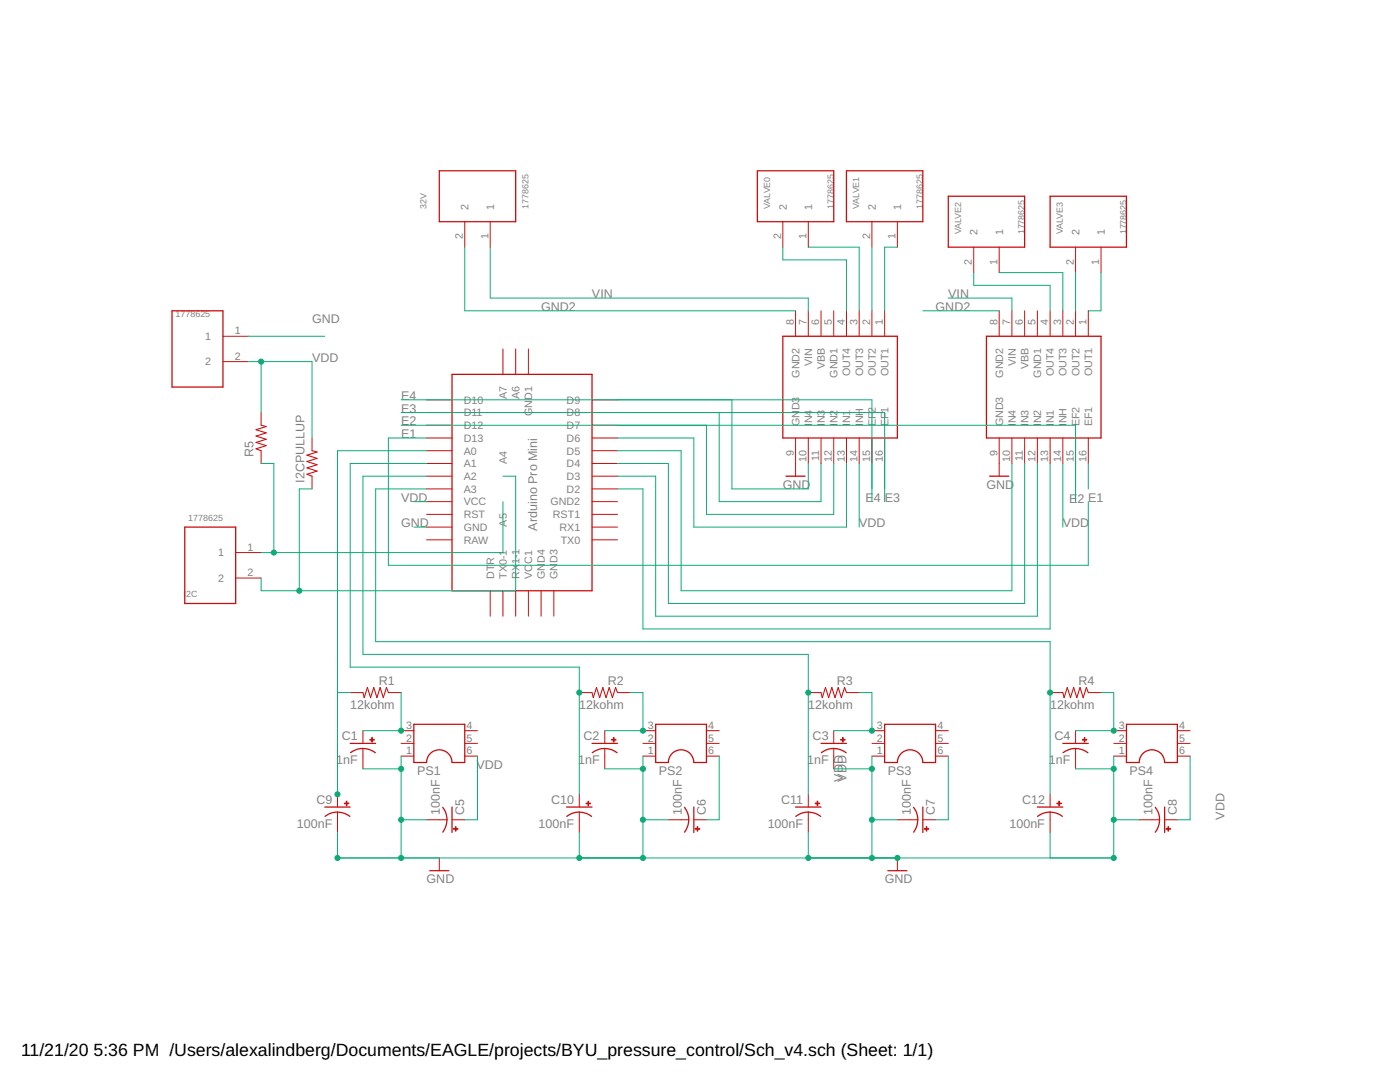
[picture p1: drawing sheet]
<svg xmlns="http://www.w3.org/2000/svg" width="279mm" height="216mm" viewBox="0 0 279 216" stroke-linecap="round" stroke-linejoin="round" font-family="sans-serif">
<g fill="none" stroke="#c90d0c" stroke-width=".25">
<path d="M87.7 34.1h15.2v10.1h-15.2zM151.2 34.1h15.2v10.1h-15.2zM168.9 34.1h15.3v10.1h-15.3zM189.3 39.2h15.2v10.1h-15.2zM209.6 39.2h15.2v10.1h-15.2zM34.3 62h10.2v15.2h-10.2zM90.2 74.7h28v43.2h-28zM156.2 67.1h22.9v20.3h-22.9zM196.9 67.1h22.8v20.3h-22.8zM156.9 95h3.8M197.5 95h3.8M36.9 105.2h10.1v15.2h-10.1z"/>
<path d="M69.9 148.3h5.1M70 150.2a4 4 0 0 1 4.9 0M82.6 144.5h10.2v7.6h-2.6a2.54 2.54 0 0 0-2.5-2.5 2.54 2.54 0 0 0-2.6 2.5h-2.5zM118.2 148.3h5M118.2 150.2a4 4 0 0 1 4.9 0M130.9 144.5h10.1v7.6h-2.5a2.54 2.54 0 0 0-2.6-2.5 2.54 2.54 0 0 0-2.5 2.5h-2.5zM163.9 148.3h5M163.9 150.2a4 4 0 0 1 5 0M176.6 144.5h10.1v7.6h-2.5a2.54 2.54 0 0 0-2.6-2.5 2.54 2.54 0 0 0-2.5 2.5h-2.5zM212.1 148.3h5.1M212.2 150.2a4 4 0 0 1 4.9 0M224.8 144.5h10.2v7.6h-2.6a2.54 2.54 0 0 0-2.5-2.5 2.54 2.54 0 0 0-2.5 2.5h-2.6z"/>
<path d="M64.8 161h5.1M64.9 162.9a4 4 0 0 1 4.9 0M85.8 173.7h3.8M88.3 161.1a4 4 0 0 1 .1 5M90.2 161v5.1M113.1 161h5.1M113.1 162.9a4 4 0 0 1 5 0M136.6 161.1a4 4 0 0 1 0 5M138.5 161v5.1M158.8 161h5.1M158.8 162.9a4 4 0 0 1 5 0M177.2 173.7h3.8"/>
<path d="M182.3 161.1a4 4 0 0 1 0 5M184.2 161v5.1M207 161h5.1M207.1 162.9a4 4 0 0 1 4.9 0M230.6 161.1a4 4 0 0 1 0 5M232.4 161v5.1"/>
</g>
<g fill="none" stroke="#c90d0c" stroke-width=".2">
<path d="M92.8 44.2v5.1M97.8 44.2v5.1M156.2 44.2v5.1M161.3 44.2v5.1M174 44.2v5.1M179.1 44.2v5.1M194.3 49.3v5.1M199.4 49.3v5.1M214.7 49.3v5.1M219.7 49.3v5.1M44.5 67.1h5.1M44.5 72.2h5.1"/>
<path d="M85.1 79.8h5.1M100.4 69.6v5.1M102.9 69.6v5.1M105.5 69.6v5.1M118.2 79.8h5M158.8 62v5.1M161.3 62v5.1M163.9 62v5.1M166.4 62v5.1M168.9 62v5.1M171.5 62v5.1M174 62v5.1"/>
<path d="M176.6 62v5.1M199.4 62v5.1M202 62v5.1M204.5 62v5.1M207 62v5.1M209.6 62v5.1M212.1 62v5.1M214.7 62v5.1M217.2 62v5.1M52.1 82.3v2.6M52.1 89.9v2.6M62.3 87.4v2.5"/>
<path d="M62.3 95v2.6M85.1 97.6h5.1M85.1 95h5.1M85.1 92.5h5.1M85.1 89.9h5.1M85.1 87.4h5.1M85.1 84.9h5.1M85.1 82.3h5.1M118.2 97.6h5M118.2 95h5M118.2 92.5h5M118.2 89.9h5"/>
<path d="M118.2 87.4h5M118.2 84.9h5M118.2 82.3h5M158.8 87.4v7.6M161.3 87.4v5.1M163.9 87.4v5.1M166.4 87.4v5.1M168.9 87.4v5.1M171.5 87.4v5.1M174 87.4v5.1M176.6 87.4v5.1M199.4 87.4v7.6"/>
<path d="M202 87.4v5.1M204.5 87.4v5.1M207 87.4v5.1M209.6 87.4v5.1M212.1 87.4v5.1M214.7 87.4v5.1M217.2 87.4v5.1M47 110.3h5.1M47 115.3h5.1M85.1 107.7h5.1M85.1 105.2h5.1M85.1 102.6h5.1"/>
<path d="M85.1 100.1h5.1M97.8 117.9v5.1M100.4 117.9v5.1M102.9 117.9v5.1M105.5 117.9v5.1M108 117.9v5.1M110.5 117.9v5.1M118.2 107.7h5M118.2 105.2h5M118.2 102.6h5M118.2 100.1h5M69.9 138.2h2.5"/>
<path d="M77.5 138.2h2.6M115.6 138.2h2.6M123.2 138.2h2.6M161.3 138.2h2.6M168.9 138.2h2.6M209.6 138.2h2.5M217.2 138.2h2.5M67.4 158.5v2.5M72.4 145.8v2.5M72.4 149.4v4M80.1 150.9h2.5M80.1 148.3h2.5"/>
<path d="M80.1 145.8h2.5M92.8 150.9h2.5M92.8 148.3h2.5M92.8 145.8h2.5M115.6 158.5v2.5M120.7 145.8v2.5M120.7 149.4v4M128.3 150.9h2.6M128.3 148.3h2.6M128.3 145.8h2.6M141 150.9h2.5M141 148.3h2.5"/>
<path d="M141 145.8h2.5M161.3 158.5v2.5M166.4 145.8v2.5M166.4 149.4v4M174 150.9h2.6M174 148.3h2.6M174 145.8h2.6M186.7 150.9h2.6M186.7 148.3h2.6M186.7 145.8h2.6M209.6 158.5v2.5M214.7 145.8v2.5"/>
<path d="M214.7 149.4v4M222.3 150.9h2.5M222.3 148.3h2.5M222.3 145.8h2.5M235 150.9h2.5M235 148.3h2.5M235 145.8h2.5M67.4 162.1v4M85.1 163.6h4.1M87.7 171.2v2.5M90.2 163.6h2.6M115.6 162.1v4"/>
<path d="M133.4 163.6h4.1M138.5 163.6h2.5M161.3 162.1v4M179.1 163.6h4.1M179.1 171.2v2.5M184.2 163.6h2.5M209.6 162.1v4M227.4 163.6h4M232.4 163.6h2.6"/>
</g>
<g fill="#c90d0c" stroke="#c90d0c" stroke-width=".2">
<path d="M73.8 147.6h.9v.1h-.9z"/>
<path d="M74.2 147.2h.1v.9h-.1z"/>
<path d="M122 147.6h.9v.1h-.9z"/>
<path d="M122.4 147.2h.2v.9h-.2z"/>
<path d="M167.8 147.6h.9v.1h-.9z"/>
<path d="M168.1 147.2h.2v.9h-.2z"/>
<path d="M216 147.6h.9v.1h-.9z"/>
<path d="M216.4 147.2h.1v.9h-.1z"/>
<path d="M90.9 165h.1v.8h-.1z"/>
<path d="M90.5 165.3h.9v.2h-.9z"/>
<path d="M139.1 165h.2v.8h-.2z"/>
<path d="M138.7 165.3h.9v.2h-.9z"/>
<path d="M184.8 165h.2v.8h-.2z"/>
<path d="M184.5 165.3h.9v.2h-.9z"/>
<path d="M233.1 165h.1v.8h-.1z"/>
<path d="M232.7 165.3h.9v.2h-.9z"/>
<path d="M68.7 160.3h.9v.1h-.9z"/>
<path d="M69.1 159.9h.1v.9h-.1z"/>
<path d="M117 160.3h.9v.1h-.9z"/>
<path d="M117.3 159.9h.2v.9h-.2z"/>
<path d="M162.7 160.3h.9v.1h-.9z"/>
<path d="M163.1 159.9h.1v.9h-.1z"/>
<path d="M210.9 160.3h.9v.1h-.9z"/>
<path d="M211.3 159.9h.1v.9h-.1z"/>
</g>
<path d="M52.1 84.9l1 .2-2 .6 2 .7-2 .6 2 .7-2 .6 2 .6-2 .7 1 .3M62.3 89.9l1 .3-2 .6 2 .7-2 .6 2 .6-2 .7 2 .6-2 .6 1 .4M72.4 138.2l.3 1 .6-2 .7 2 .6-2 .6 2 .7-2 .6 2 .6-2 .4 1M118.2 138.2l.2 1 .6-2 .7 2 .6-2 .6 2 .7-2 .6 2 .7-2 .3 1M163.9 138.2l.2 1 .6-2 .7 2 .6-2 .6 2 .7-2 .6 2 .7-2 .3 1M212.1 138.2l.3 1 .6-2 .6 2 .7-2 .6 2 .6-2 .7 2 .6-2 .4 1" fill="none" stroke="#c90d0c" stroke-width=".21"/>
<g fill="none" stroke="#0dab76" stroke-width=".2">
<path d="M92.8 49.3v12.7h66M97.8 49.3v10.2h63.5v2.5M156.2 49.3v2.6h12.7v10.1M161.3 49.3h10.2v12.7M174 49.3v12.7M179.1 49.3h-2.5v12.7M189.3 59.5h12.7v2.5M194.3 54.4v2.5h15.3v5.1M199.4 54.4h12.7v7.6M214.7 54.4v7.6M219.7 54.4v7.6h-2.5M49.6 67.1h15.2"/>
<path d="M49.6 72.2h12.7v15.2M52.1 72.2v10.1M80.1 79.8h93.9v20.3M146.1 79.8v17.8h15.2v-5.1M184.2 62h15.2M52.1 92.5h2.6v17.8M62.3 97.6h-2.6v20.3M80.1 84.9h134.6v15.2M80.1 82.3h96.5v17.8M85.1 89.9h-17.7v68.6M85.1 92.5h-15.2v40.6h45.7v25.4M85.1 97.6h-10.1v30.4h134.6v30.5"/>
<path d="M85.1 95h-12.7v35.6h88.9v27.9M85.1 87.4h-7.6v25.4h139.7v-12.7M100.4 95h2.5v22.9h-50.8v-2.6M123.2 87.4h15.3v17.8h30.4v-12.7M123.2 89.9h12.7v28h66.1v-25.4M123.2 92.5h10.2v27.9h71.1v-27.9M141 84.9v17.7h25.4v-10.1M143.5 82.3v17.8h20.4v-7.6M171.5 92.5v12.7M207 92.5v30.5h-76.1v-28h-7.7M209.6 92.5v33h-81.3v-27.9h-5.1M212.1 92.5v12.7"/>
<path d="M217.2 92.5v5.1M82.6 105.2h2.5M82.6 100.1h2.5M100.4 100.1v10.2h-48.3M67.4 138.2h2.5M80.1 138.2v7.6h-7.7M125.8 138.2h2.5v7.6h-7.6M171.5 138.2h2.5v7.6h-7.6M219.7 138.2h2.6v7.6h-7.6M72.4 153.4h7.7M80.1 150.9v20.3M95.3 150.9v12.7h-2.5"/>
<path d="M120.7 153.4h7.6M128.3 150.9v20.3M143.5 150.9v12.7h-2.5M166.4 153.4h7.6M174 150.9v20.3M189.3 150.9v12.7h-2.6M214.7 153.4h7.6M222.3 150.9v20.3h-154.9v-5.1M237.5 150.9v12.7h-2.5M80.1 163.6h5M115.6 166.1v5.1M128.3 163.6h5.1"/>
<path d="M161.3 166.1v5.1M174 163.6h5.1M209.6 166.1v5.1M222.3 163.6h5.1"/>
</g>
<g fill="#0dab76" stroke="#0dab76" stroke-width=".2">
<circle cx="128.3" cy="163.6" r=".51"/>
<circle cx="67.4" cy="171.2" r=".51"/>
<circle cx="128.3" cy="171.2" r=".51"/>
<circle cx="174" cy="171.2" r=".51"/>
<circle cx="174" cy="153.4" r=".51"/>
<circle cx="222.3" cy="153.4" r=".51"/>
<circle cx="174" cy="163.6" r=".51"/>
<circle cx="222.3" cy="163.6" r=".51"/>
<circle cx="222.3" cy="171.2" r=".51"/>
<circle cx="161.3" cy="171.2" r=".51"/>
<circle cx="115.6" cy="171.2" r=".51"/>
<circle cx="179.1" cy="171.2" r=".51"/>
<circle cx="80.1" cy="153.4" r=".51"/>
<circle cx="80.1" cy="171.2" r=".51"/>
<circle cx="80.1" cy="163.6" r=".51"/>
<circle cx="128.3" cy="153.4" r=".51"/>
<circle cx="80.1" cy="145.8" r=".51"/>
<circle cx="128.3" cy="145.8" r=".51"/>
<circle cx="174" cy="145.8" r=".51"/>
<circle cx="222.3" cy="145.8" r=".51"/>
<circle cx="59.7" cy="117.9" r=".51"/>
<circle cx="52.1" cy="72.2" r=".51"/>
<circle cx="161.3" cy="138.2" r=".51"/>
<circle cx="209.6" cy="138.2" r=".51"/>
<circle cx="67.4" cy="158.5" r=".51"/>
<circle cx="115.6" cy="138.2" r=".51"/>
<circle cx="54.7" cy="110.3" r=".51"/>
</g>
<g font-size="3.5">
<text x="4.2" y="210.7">11/21/20</text>
<text x="18.7" y="210.7">5:36 PM /Users/alexalindberg/Documents/EAGLE/projects/BYU_pressure_control/Sch_v4.sch (Sheet: 1/1)</text>
</g>
<g font-size="2.5" fill="#808080">
<text x="118.1" y="59.5">VIN</text>
<text x="189.3" y="59.5">VIN</text>
<text x="62.3" y="64.5">GND</text>
<text x="108" y="62">GND2</text>
<text x="186.7" y="62">GND2</text>
<text x="62.3" y="72.2">VDD</text>
<text x="80.1" y="82.3">E3</text>
<text x="80.1" y="79.8">E4</text>
<text x="80.1" y="87.4">E1</text>
<text x="80.1" y="84.9">E2</text>
<text x="50.6" y="91.2" transform="rotate(-90 50.6 91.2)">R5</text>
<text x="60.8" y="96.3" transform="rotate(-90 60.8 96.3)">I2CPULLUP</text>
<text x="80.1" y="100.1">VDD</text>
<text x="156.2" y="97.6">GND</text>
<text x="172.7" y="100.1">E4 E3</text>
<text x="196.9" y="97.6">GND</text>
<text x="213.4" y="100.4">E2 E1</text>
<text x="80.1" y="105.2">GND</text>
<text x="107.2" y="105.9" transform="rotate(-90 107.2 105.9)">Arduino Pro Mini</text>
<text x="171.5" y="105.2">VDD</text>
<text x="212.1" y="105.2">VDD</text>
<text x="75.6" y="136.7">R1</text>
<text x="121.3" y="136.7">R2</text>
<text x="167" y="136.7">R3</text>
<text x="215.3" y="136.7">R4</text>
<text x="69.9" y="141.5">12kohm</text>
<text x="115.6" y="141.5">12kohm</text>
<text x="161.3" y="141.5">12kohm</text>
<text x="209.6" y="141.5">12kohm</text>
<text x="68.2" y="147.7">C1</text>
<text x="116.5" y="147.7">C2</text>
<text x="162.2" y="147.7">C3</text>
<text x="210.4" y="147.7">C4</text>
<text x="67.1" y="152.5">1nF</text>
<text x="83.2" y="154.6">PS1</text>
<text x="95.1" y="153.4">VDD</text>
<text x="115.4" y="152.5">1nF</text>
<text x="131.5" y="154.6">PS2</text>
<text x="161.1" y="152.5">1nF</text>
<text x="168.2" y="156" transform="rotate(-90 168.2 156)">VDD</text>
<text x="177.2" y="154.6">PS3</text>
<text x="209.3" y="152.5">1nF</text>
<text x="225.4" y="154.6">PS4</text>
<text x="63.1" y="160.4">C9</text>
<text x="110" y="160.4">C10</text>
<text x="155.9" y="160.4">C11</text>
<text x="204" y="160.4">C12</text>
<text x="59.2" y="165.2">100nF</text>
<text x="87.8" y="162.6" transform="rotate(-90 87.8 162.6)">100nF</text>
<text x="92.6" y="162.6" transform="rotate(-90 92.6 162.6)">C5</text>
<text x="107.5" y="165.2">100nF</text>
<text x="136" y="162.6" transform="rotate(-90 136 162.6)">100nF</text>
<text x="140.9" y="162.6" transform="rotate(-90 140.9 162.6)">C6</text>
<text x="153.2" y="165.2">100nF</text>
<text x="181.8" y="162.6" transform="rotate(-90 181.8 162.6)">100nF</text>
<text x="186.6" y="162.6" transform="rotate(-90 186.6 162.6)">C7</text>
<text x="201.5" y="165.2">100nF</text>
<text x="230" y="162.6" transform="rotate(-90 230 162.6)">100nF</text>
<text x="234.8" y="162.6" transform="rotate(-90 234.8 162.6)">C8</text>
<text x="244.4" y="163.6" transform="rotate(-90 244.4 163.6)">VDD</text>
<text x="85.1" y="176.3">GND</text>
<text x="176.6" y="176.3">GND</text>
</g>
<g font-size="2.1" fill="#808080">
<text x="93.5" y="41.9" transform="rotate(-90 93.5 41.9)">2</text>
<text x="98.6" y="41.9" transform="rotate(-90 98.6 41.9)">1</text>
<text x="157" y="41.9" transform="rotate(-90 157 41.9)">2</text>
<text x="162.1" y="41.9" transform="rotate(-90 162.1 41.9)">1</text>
<text x="174.8" y="41.9" transform="rotate(-90 174.8 41.9)">2</text>
<text x="179.9" y="41.9" transform="rotate(-90 179.9 41.9)">1</text>
<text x="92.4" y="47.8" transform="rotate(-90 92.4 47.8)">2</text>
<text x="97.5" y="47.8" transform="rotate(-90 97.5 47.8)">1</text>
<text x="155.9" y="47.8" transform="rotate(-90 155.9 47.8)">2</text>
<text x="161" y="47.8" transform="rotate(-90 161 47.8)">1</text>
<text x="173.7" y="47.8" transform="rotate(-90 173.7 47.8)">2</text>
<text x="178.7" y="47.8" transform="rotate(-90 178.7 47.8)">1</text>
<text x="195.1" y="47" transform="rotate(-90 195.1 47)">2</text>
<text x="200.2" y="47" transform="rotate(-90 200.2 47)">1</text>
<text x="215.4" y="47" transform="rotate(-90 215.4 47)">2</text>
<text x="220.5" y="47" transform="rotate(-90 220.5 47)">1</text>
<text x="194" y="52.8" transform="rotate(-90 194 52.8)">2</text>
<text x="199.1" y="52.8" transform="rotate(-90 199.1 52.8)">1</text>
<text x="214.3" y="52.8" transform="rotate(-90 214.3 52.8)">2</text>
<text x="219.4" y="52.8" transform="rotate(-90 219.4 52.8)">1</text>
<text x="158.4" y="64.8" transform="rotate(-90 158.4 64.8)">8</text>
<text x="161" y="64.8" transform="rotate(-90 161 64.8)">7</text>
<text x="163.5" y="64.8" transform="rotate(-90 163.5 64.8)">6</text>
<text x="166" y="64.8" transform="rotate(-90 166 64.8)">5</text>
<text x="168.6" y="64.8" transform="rotate(-90 168.6 64.8)">4</text>
<text x="171.1" y="64.8" transform="rotate(-90 171.1 64.8)">3</text>
<text x="173.7" y="64.8" transform="rotate(-90 173.7 64.8)">2</text>
<text x="176.2" y="64.8" transform="rotate(-90 176.2 64.8)">1</text>
<text x="199.1" y="64.8" transform="rotate(-90 199.1 64.8)">8</text>
<text x="201.6" y="64.8" transform="rotate(-90 201.6 64.8)">7</text>
<text x="204.1" y="64.8" transform="rotate(-90 204.1 64.8)">6</text>
<text x="206.7" y="64.8" transform="rotate(-90 206.7 64.8)">5</text>
<text x="209.2" y="64.8" transform="rotate(-90 209.2 64.8)">4</text>
<text x="211.8" y="64.8" transform="rotate(-90 211.8 64.8)">3</text>
<text x="214.3" y="64.8" transform="rotate(-90 214.3 64.8)">2</text>
<text x="216.8" y="64.8" transform="rotate(-90 216.8 64.8)">1</text>
<text x="41" y="67.9">1</text>
<text x="46.8" y="66.7">1</text>
<text x="46.8" y="71.8">2</text>
<text x="41" y="72.9">2</text>
<text x="159.5" y="75.4" transform="rotate(-90 159.5 75.4)">GND2</text>
<text x="162.1" y="73" transform="rotate(-90 162.1 73)">VIN</text>
<text x="164.6" y="73.7" transform="rotate(-90 164.6 73.7)">VBB</text>
<text x="167.2" y="75.4" transform="rotate(-90 167.2 75.4)">GND1</text>
<text x="169.7" y="75.1" transform="rotate(-90 169.7 75.1)">OUT4</text>
<text x="172.2" y="75.1" transform="rotate(-90 172.2 75.1)">OUT3</text>
<text x="174.8" y="75.1" transform="rotate(-90 174.8 75.1)">OUT2</text>
<text x="177.3" y="75.1" transform="rotate(-90 177.3 75.1)">OUT1</text>
<text x="200.2" y="75.4" transform="rotate(-90 200.2 75.4)">GND2</text>
<text x="202.7" y="73" transform="rotate(-90 202.7 73)">VIN</text>
<text x="205.3" y="73.7" transform="rotate(-90 205.3 73.7)">VBB</text>
<text x="207.8" y="75.4" transform="rotate(-90 207.8 75.4)">GND1</text>
<text x="210.3" y="75.1" transform="rotate(-90 210.3 75.1)">OUT4</text>
<text x="212.9" y="75.1" transform="rotate(-90 212.9 75.1)">OUT3</text>
<text x="215.4" y="75.1" transform="rotate(-90 215.4 75.1)">OUT2</text>
<text x="217.9" y="75.1" transform="rotate(-90 217.9 75.1)">OUT1</text>
<text x="92.5" y="83.1">D11</text>
<text x="92.5" y="80.5">D10</text>
<text x="101.1" y="79.7" transform="rotate(-90 101.1 79.7)">A7</text>
<text x="103.7" y="79.7" transform="rotate(-90 103.7 79.7)">A6</text>
<text x="106.2" y="83" transform="rotate(-90 106.2 83)">GND1</text>
<text x="113.1" y="83.1">D8</text>
<text x="113.1" y="80.5">D9</text>
<text x="159.5" y="81.9" transform="rotate(-90 159.5 81.9)">D3</text>
<text x="92.5" y="88.2">D13</text>
<text x="92.5" y="85.6">D12</text>
<text x="113.1" y="88.2">D6</text>
<text x="113.1" y="85.6">D7</text>
<text x="159.5" y="85.1" transform="rotate(-90 159.5 85.1)">GN</text>
<text x="162.1" y="85.1" transform="rotate(-90 162.1 85.1)">I</text>
<text x="162.1" y="84.5" transform="rotate(-90 162.1 84.5)">N4</text>
<text x="164.6" y="85.1" transform="rotate(-90 164.6 85.1)">I</text>
<text x="164.6" y="84.5" transform="rotate(-90 164.6 84.5)">N3</text>
<text x="167.2" y="85.1" transform="rotate(-90 167.2 85.1)">I</text>
<text x="167.2" y="84.5" transform="rotate(-90 167.2 84.5)">N2</text>
<text x="169.7" y="85.1" transform="rotate(-90 169.7 85.1)">I</text>
<text x="169.7" y="84.5" transform="rotate(-90 169.7 84.5)">N1</text>
<text x="172.2" y="85.1" transform="rotate(-90 172.2 85.1)">I</text>
<text x="172.2" y="84.5" transform="rotate(-90 172.2 84.5)">NH</text>
<text x="174.8" y="85.1" transform="rotate(-90 174.8 85.1)">EF2</text>
<text x="177.3" y="85.1" transform="rotate(-90 177.3 85.1)">EF1</text>
<text x="200.2" y="85.1" transform="rotate(-90 200.2 85.1)">GND3</text>
<text x="202.7" y="85.1" transform="rotate(-90 202.7 85.1)">I</text>
<text x="202.7" y="84.5" transform="rotate(-90 202.7 84.5)">N4</text>
<text x="205.3" y="85.1" transform="rotate(-90 205.3 85.1)">I</text>
<text x="205.3" y="84.5" transform="rotate(-90 205.3 84.5)">N3</text>
<text x="207.8" y="85.1" transform="rotate(-90 207.8 85.1)">I</text>
<text x="207.8" y="84.5" transform="rotate(-90 207.8 84.5)">N2</text>
<text x="210.3" y="85.1" transform="rotate(-90 210.3 85.1)">I</text>
<text x="210.3" y="84.5" transform="rotate(-90 210.3 84.5)">N1</text>
<text x="212.9" y="85.1" transform="rotate(-90 212.9 85.1)">I</text>
<text x="212.9" y="84.5" transform="rotate(-90 212.9 84.5)">NH</text>
<text x="215.4" y="85.1" transform="rotate(-90 215.4 85.1)">EF2</text>
<text x="217.9" y="85.1" transform="rotate(-90 217.9 85.1)">EF1</text>
<text x="92.5" y="95.8">A2</text>
<text x="92.5" y="93.2">A1</text>
<text x="92.5" y="90.7">A0</text>
<text x="101.1" y="92.7" transform="rotate(-90 101.1 92.7)">A4</text>
<text x="113.1" y="95.8">D3</text>
<text x="113.1" y="93.2">D4</text>
<text x="113.1" y="90.7">D5</text>
<text x="158.4" y="90.9" transform="rotate(-90 158.4 90.9)">9</text>
<text x="161" y="92.1" transform="rotate(-90 161 92.1)">10</text>
<text x="163.5" y="92" transform="rotate(-90 163.5 92)">11</text>
<text x="166" y="92.1" transform="rotate(-90 166 92.1)">12</text>
<text x="168.6" y="92.1" transform="rotate(-90 168.6 92.1)">13</text>
<text x="171.1" y="92.1" transform="rotate(-90 171.1 92.1)">14</text>
<text x="173.7" y="92.1" transform="rotate(-90 173.7 92.1)">15</text>
<text x="176.2" y="92.1" transform="rotate(-90 176.2 92.1)">16</text>
<text x="199.1" y="90.9" transform="rotate(-90 199.1 90.9)">9</text>
<text x="201.6" y="92.1" transform="rotate(-90 201.6 92.1)">10</text>
<text x="204.1" y="92" transform="rotate(-90 204.1 92)">11</text>
<text x="206.7" y="92.1" transform="rotate(-90 206.7 92.1)">12</text>
<text x="209.2" y="92.1" transform="rotate(-90 209.2 92.1)">13</text>
<text x="211.8" y="92.1" transform="rotate(-90 211.8 92.1)">14</text>
<text x="214.3" y="92.1" transform="rotate(-90 214.3 92.1)">15</text>
<text x="216.8" y="92.1" transform="rotate(-90 216.8 92.1)">16</text>
<text x="92.5" y="100.9">VCC</text>
<text x="92.5" y="98.3">A3</text>
<text x="109.9" y="100.9">GND2</text>
<text x="113.1" y="98.3">D2</text>
<text x="92.5" y="105.9">GND</text>
<text x="92.5" y="103.4">RST</text>
<text x="101.1" y="105.1" transform="rotate(-90 101.1 105.1)">A5</text>
<text x="110.3" y="103.4">RST1</text>
<text x="111.7" y="105.9">RX1</text>
<text x="43.5" y="111">1</text>
<text x="49.4" y="109.9">1</text>
<text x="92.5" y="108.5">RAW</text>
<text x="98.6" y="112.7" transform="rotate(-90 98.6 112.7)">R</text>
<text x="103.7" y="112.6" transform="rotate(-90 103.7 112.6)">1-1</text>
<text x="106.2" y="112.6" transform="rotate(-90 106.2 112.6)">C1</text>
<text x="108.7" y="112.3" transform="rotate(-90 108.7 112.3)">D4</text>
<text x="111.3" y="112.3" transform="rotate(-90 111.3 112.3)">D3</text>
<text x="111.9" y="108.5">TX0</text>
<text x="43.5" y="116.1">2</text>
<text x="49.4" y="115">2</text>
<text x="98.6" y="115.5" transform="rotate(-90 98.6 115.5)">DT</text>
<text x="101.1" y="115.5" transform="rotate(-90 101.1 115.5)">TX0-1</text>
<text x="103.7" y="115.5" transform="rotate(-90 103.7 115.5)">RX</text>
<text x="106.2" y="115.5" transform="rotate(-90 106.2 115.5)">VC</text>
<text x="108.7" y="115.5" transform="rotate(-90 108.7 115.5)">GN</text>
<text x="111.3" y="115.5" transform="rotate(-90 111.3 115.5)">GN</text>
<text x="81.1" y="148">2</text>
<text x="81.1" y="145.5">3</text>
<text x="93.1" y="145.5">4</text>
<text x="93.1" y="148">5</text>
<text x="129.3" y="148">2</text>
<text x="129.3" y="145.5">3</text>
<text x="141.4" y="145.5">4</text>
<text x="141.4" y="148">5</text>
<text x="175" y="148">2</text>
<text x="175" y="145.5">3</text>
<text x="187.1" y="145.5">4</text>
<text x="187.1" y="148">5</text>
<text x="223.3" y="148">2</text>
<text x="223.3" y="145.5">3</text>
<text x="235.3" y="145.5">4</text>
<text x="235.3" y="148">5</text>
<text x="81.1" y="150.5">1</text>
<text x="93.1" y="150.5">6</text>
<text x="129.3" y="150.5">1</text>
<text x="141.4" y="150.5">6</text>
<text x="175" y="150.5">1</text>
<text x="187.1" y="150.5">6</text>
<text x="223.3" y="150.5">1</text>
<text x="235.3" y="150.5">6</text>
</g>
<g font-size="1.8" fill="#808080">
<text x="85.1" y="41.7" transform="rotate(-90 85.1 41.7)">32V</text>
<text x="105.4" y="41.7" transform="rotate(-90 105.4 41.7)">1778625</text>
<text x="153.7" y="41.7" transform="rotate(-90 153.7 41.7)">VALVE0</text>
<text x="166.4" y="41.7" transform="rotate(-90 166.4 41.7)">1778625</text>
<text x="171.5" y="41.7" transform="rotate(-90 171.5 41.7)">VALVE1</text>
<text x="184.2" y="41.7" transform="rotate(-90 184.2 41.7)">1778625</text>
<text x="191.8" y="46.8" transform="rotate(-90 191.8 46.8)">VALVE2</text>
<text x="204.5" y="46.8" transform="rotate(-90 204.5 46.8)">1778625</text>
<text x="212.1" y="46.8" transform="rotate(-90 212.1 46.8)">VALVE3</text>
<text x="224.8" y="46.8" transform="rotate(-90 224.8 46.8)">1778625</text>
<text x="35" y="63.3">1778625</text>
<text x="37.6" y="103.9">1778625</text>
<text x="36.6" y="119.1">I</text>
<text x="37.1" y="119.1">2C</text>
</g>
</svg>
